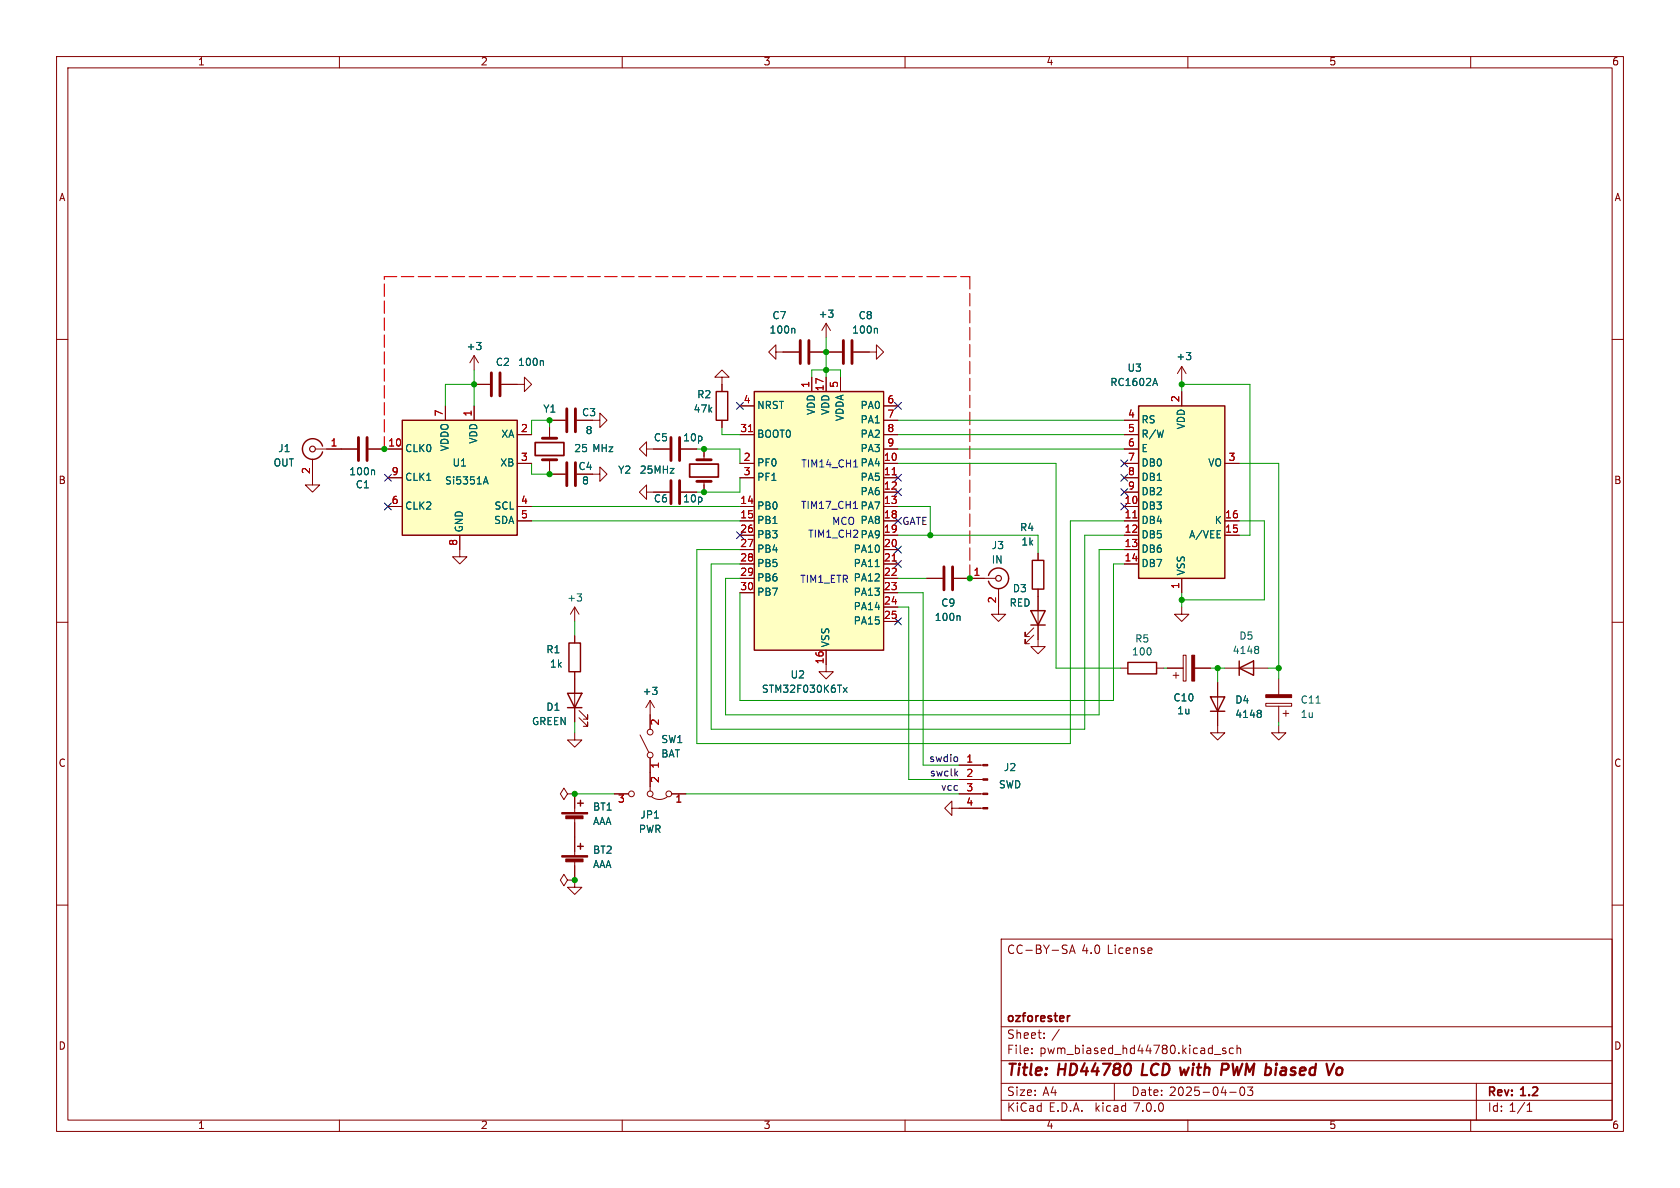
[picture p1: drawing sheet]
<svg xmlns="http://www.w3.org/2000/svg" width="297mm" height="210mm" viewBox="0 0 297 210" stroke-linecap="round" stroke-linejoin="round" font-family="sans-serif">
<g fill="none" stroke="#840000" stroke-width=".18">
<path d="M10 10h277v190h-277zM12 12h273v186h-273zM60 10v2M110 10v2M160 10v2M210 10v2M260 10v2M10 60h2M146 57.2v2.5M146 57.2l-.7 1.2M146 57.2l.8 1.2M285 60h2"/>
<path d="M55.8 79.4h7.3M65.2 79.4h2.7M68.6 79.4h2.5M78.7 71.8v2.5M83.8 62.9v2.5M83.8 71.8v2.5M83.8 67.9h2.8M83.8 62.9l-.7 1.2M83.8 62.9l.8 1.2M88.6 67.9h4.1v1.3l1.3-1.3-1.3-1.2v1.2M91.4 76.8h2.6M97.2 74.3h2.7"/>
<path d="M97.2 75.6v1.9M102 74.3h4v1.3l1.3-1.3-1.3-1.3v1.3M114.3 79.4v-1.3l-1.3 1.3 1.3 1.2v-1.2h4.1M120.4 79.4h2.8M124.5 79.4v1.9M127.6 66.7h1.3l-1.3-1.3-1.2 1.3h1.2v2.5M127.6 74.3v1.3M130.8 76.8h2.5M130.8 71.8h2.5M137.2 62.2v-1.2l-1.3 1.2 1.3 1.3v-1.3h4M143.3 62.2h5.5M143.5 66.7v2.5"/>
<path d="M146 66.7v2.5M148.6 66.7v2.5M150.9 62.2h4v-1.2l1.3 1.2-1.3 1.3v-1.3M156.2 76.8h2.5M156.2 71.8h2.5M156.2 74.3h2.5M156.2 79.4h2.5M198.8 76.8h2.5M198.8 74.3h2.5M198.8 79.4h2.5M208.9 64.8v2.5M208.9 69.2v2.6"/>
<path d="M208.9 64.8l-.7 1.2M208.9 64.8l.8 1.2M55.2 81.2v4.5h1.3l-1.3 1.3-1.2-1.3h1.2M68.6 84.5h2.5M68.6 89.5h2.5M81.3 94.6v3.8h-1.3l1.3 1.3 1.2-1.3h-1.2M91.4 81.9h2.6M91.4 89.5h2.6M91.4 92.1h2.6M97.2 83.8h2.7M97.2 81.3v1.9M104.8 83.8h1.2v1.3l1.3-1.3-1.3-1.2v1.2"/>
<path d="M114.3 87v1.3l-1.3-1.3 1.3-1.3v1.3h4.1M120.4 87h2.8M124.5 85.1v1.9M130.8 81.9h2.5M130.8 84.5h2.5M130.8 89.5h2.5M130.8 92.1h2.5M130.8 94.6h2.5M130.8 97.2h2.5M130.8 99.7h2.5M156.2 81.9h2.5M156.2 84.5h2.5"/>
<path d="M156.2 87h2.5M156.2 89.5h2.5M156.2 92.1h2.5M156.2 94.6h2.5M156.2 97.2h2.5M156.2 99.7h2.5M183.5 97.8v1.3M198.8 81.9h2.5M198.8 84.5h2.5M198.8 87h2.5M198.8 89.5h2.5M198.8 92.1h2.5"/>
<path d="M198.8 94.6h2.5M198.8 97.2h2.5M198.8 99.7h2.5M216.5 81.9h2.6M216.5 92.1h2.6M216.5 94.6h2.6M10 110h2M101.6 107.3v2.6M101.6 112.4v1.3M101.6 118.7v8.9M101.6 107.3l-.8 1.3M101.6 107.3l.8 1.3"/>
<path d="M130.8 102.2h2.5M130.8 104.8h2.5M146 114.9v3.8h1.3l-1.3 1.3-1.2-1.3h1.2M156.2 102.2h2.5M156.2 104.8h2.5M156.2 107.3h2.5M156.2 109.9h2.5M163.8 102.2h2.8M168.7 102.2h7.3M176.5 104v4.6h1.3l-1.3 1.3-1.2-1.3h1.2M182.8 112.3l-1.6 1.5v-.8v.8h.8M182.8 111l-1.6 1.5v-.7v.7h.8"/>
<path d="M183.5 104.1v10.2h1.3l-1.3 1.3-1.3-1.3h1.3M198.1 118.1h1.3M204.5 118.1h1.2M206.4 118.1h2.8M207.4 119.4h1M207.9 118.9v1M208.9 107.3v1.3h1.3l-1.3 1.3-1.3-1.3h1.3M208.9 102.2v2.6M209.2 115.8h.5v4.6h-.5zM211.2 118.1h2.8M216.5 118.1h7.7M285 110h2"/>
<path d="M101.6 129.5v1.3h1.3l-1.3 1.3-1.3-1.3h1.3M102.4 126.9l1.5 1.5v-.8v.8h-.8M102.4 125.6l1.5 1.5v-.7v.7h-.8M113.2 129.9l1.5 3.1M114.9 123.8v5.1M114.9 134v5.8M114.9 123.8l-.7 1.3M114.9 123.8l.8 1.3M169.5 137.8h4.3M169.5 135.3h4.3M215.3 120.7v8.8h1.2l-1.2 1.3-1.3-1.3h1.3M223.8 124.3h4.5v.5h-4.5z"/>
<path d="M226.1 128.3v1.2h1.2l-1.2 1.3-1.3-1.3h1.3M226.1 120v2.8M226.1 124.8v2.8M226.8 126.1h1M227.3 125.6v1M10 160h2M100.3 140.3l-.6-1-.6 1 .6 1.1 .6-1.1h1.3M100.3 155.6l-.6-1-.6 1 .6 1 .6-1h1.3M101.6 140.3h.1M101.6 155.6h.1M101.6 155.6v1.2h1.3l-1.3 1.3-1.3-1.3h1.3M101.6 140.3v3.3"/>
<path d="M101.6 144.7v6.6M101.6 152.3v3.3M108.6 140.3h2.5M115.2 140.8a2.26 2.26 0 0 0 2.8 0M118.7 140.3h2.6M168.3 142.9v-1.3l-1.3 1.3 1.3 1.2v-1.2h5.5M169.5 140.3h4.3M285 160h2M177 166h108v32h-108zM189.1 168.6l.5-1.5 .5 1.5M189.2 168.1h.7M203.6 167.6l.1 .3-.8 .2"/>
<path d="M60 198v2M110 198v2M160 198v2M177 194.5h108M177 191.5h108M177 187.5h108M177 181.5h108M182.4 186.1v.2M182.4 185.3v.2M184.6 183.4v.2M184.6 182.6v.2M197 191.5v3"/>
<path d="M210 198v2M214.7 186.4h1.1M216.7 185.3h-.4l-.2 .2 .1 .2 .5 .1v.4h-.6M217.4 193.1h1.1M218 185.3h-.4l-.3 .2v.5l.2 .2h.5M218.7 185.4l.2-.1h.4v1M218.7 184.8v1.5M219.4 192.2h.1a.81 .81 0 0 1 .6 .6 .81 .81 0 0 1-.3 .8l-.1 .1a.81 .81 0 0 1-.6-.7 .81 .81 0 0 1 .3-.8zM220.5 192.2h1l-.5 .5 .4 .2v.6l-.2 .2h-.4l-.3-.2M260 198v2M261 191.5v6.5M270 196.5h.8"/>
<path d="M270 195.4l.4-.4v1.5"/>
<circle cx="114.9" cy="129.4" r=".51"/>
<circle cx="114.9" cy="133.5" r=".51"/>
<circle cx="111.6" cy="140.3" r=".51"/>
<circle cx="114.9" cy="140.3" r=".51"/>
<circle cx="118.2" cy="140.3" r=".51"/>
</g>
<path d="M216.1 188l1 .1M217.1 188.9l-.4 .2h-.7M236.4 188.9a.52 .52 0 0 1 .5-.2 .52 .52 0 0 1 .4 .4v.6a.55 .55 0 0 1-.6 .4 .55 .55 0 0 1-.5-.4z" fill="none" stroke="#840000" stroke-width=".4"/>
<path d="M94.6 78.2h5.1v2.3h-5.1zM121.9 82h5.1v2.3h-5.1zM189.1 179.6l-.3 .1" fill="none" stroke="#840000" stroke-width=".3"/>
<g fill="none" stroke="#840000" stroke-width=".25">
<path d="M57 78.9a1.81 1.81 0 0 0-2.8-1 1.81 1.81 0 0 0 0 3 1.81 1.81 0 0 0 2.8-1M71.1 74.3h20.3v20.3h-20.3zM126.6 69.2h2.1v5.1h-2.1zM133.3 69.2h22.9v45.7h-22.9zM201.3 71.8h15.2v30.4h-15.2zM182.5 99.1h2v5h-2zM100.6 113.7h2v5h-2zM174.8 101.7a1.81 1.81 0 0 1 2.7-.9 1.81 1.81 0 0 1 0 2.9 1.81 1.81 0 0 1-2.7-1M182.2 108h2.6l-1.3 2.5zM182.2 110.5h2.6M199.4 117.1h5.1v2h-5.1zM219.1 118.1l2.5-1.3v2.6z"/>
<path d="M219.1 116.8v2.6M100.3 122.6h2.6l-1.3 2.5zM100.3 125.1h2.6M214 123.2h2.5l-1.2 2.5zM214 125.7h2.5M102.1 149.6h1M102.1 142h1M102.6 141.5v1M102.6 149.1v1"/>
</g>
<g fill="#ffffc2" stroke="#ffffc2" stroke-width=".18">
<path d="M133.3 69.2h22.9v45.7h-22.9z"/>
<path d="M201.3 71.8h15.2v30.4h-15.2z"/>
<path d="M71.1 74.3h20.3v20.3h-20.3z"/>
</g>
<path d="M132.3 76.3h.7M157.7 83.9h.7M157.7 99.2h.7M200.3 91.5h.7" fill="none" stroke="#a90000" stroke-width=".18"/>
<g fill="none" stroke="#006464" stroke-width=".18">
<path d="M140.3 58l.2 .2v.7M146.5 54.8h.8l-.5 .5M147.2 55.4v.6M154.9 58l.2 .2v.7M84.2 60.5h.8l-.4 .5M85 61.1v.6M95.9 63.8l.2 .1v.7M203.9 67.8h.6M204.2 66.9l.4 1.3M209.7 62.3h.8l-.4 .5M210.4 62.9v.6M66 83.1l.2 .2v.6"/>
<path d="M85.6 85.2h.6M85.9 84.3l.4 1.3M215.2 95.1h.6M215.2 93.8h.6M102 105h.8l-.4 .5M102.8 105.6v.5M154.7 100.2h.8M169.5 108.8l.2 .2v.7M222.3 114.3l.2 .2-.2 .3 .2 .2v.3l-.2 .2M115.4 121.5h.7l-.4 .5M116.1 122.1v.5M149.1 121.5l.6 .9"/>
<path d="M149.7 121.5l-.6 .9M222.7 125.6l.3 .2-.3 .3 .3 .2v.3l-.3 .2"/>
</g>
<g fill="none" stroke="#840000" stroke-width=".51">
<path d="M63.4 77.3v4.1M64.9 77.3v4.1M86.9 65.9v4.1M88.4 65.9v4.1M95.9 77.5h2.5M100.2 72.3v4M101.7 72.3v4M118.6 77.3v4.1M120.1 77.3v4.1M141.5 60.2v4.1M143 60.2v4.1M149.1 60.2v4.1"/>
<path d="M150.6 60.2v4.1M95.9 81.3h2.5M100.2 81.8v4.1M101.7 81.8v4.1M118.6 85v4M120.1 85v4M123.2 85.1h2.5M123.2 81.3h2.5M166.9 100.2v4.1M168.4 100.2v4.1"/>
</g>
<g fill="#840000" stroke="#840000" stroke-width=".18">
<path d="M173.8 142.7h.8v.3h-.8z"/>
<path d="M173.8 140.2h.8v.3h-.8z"/>
<path d="M173.8 137.7h.8v.2h-.8z"/>
<path d="M173.8 135.1h.8v.3h-.8z"/>
<path d="M223.8 122.8h4.5v.5h-4.5z"/>
<path d="M210.7 115.8h.5v4.6h-.5z"/>
<path d="M99.3 151.3h4.6v.2h-4.6z"/>
<path d="M100 151.8h3.1v.5h-3.1z"/>
<path d="M99.3 143.6h4.6v.3h-4.6z"/>
<path d="M100 144.2h3.1v.5h-3.1z"/>
</g>
<g fill="none" stroke="#840000" stroke-width=".2">
<circle cx="55.2" cy="79.4" r=".51"/>
<circle cx="176.5" cy="102.2" r=".51"/>
</g>
<path d="M168.9 136.7l.4 .5M169.2 133.8l.1 .2-.1 .6M169.3 136.3l-.5 .5" fill="none" stroke="#0f0f0f" stroke-width=".18"/>
<g fill="none" stroke="#009600" stroke-width=".18">
<path d="M146 59.7v7M67.9 79.4h.7M83.8 67.9h-5.1v3.9M83.8 65.4v6.4M97.2 75.6v-1.3h-3.2v2.5M123.2 79.4h7.6v2.5M127.6 75.6v1.2h3.2M143.5 66.7v-1.3h5.1v1.3M158.7 79.4h40.1M158.7 74.3h40.1M158.7 76.8h40.1M208.9 67.9h12.1v26.7h-1.9"/>
<path d="M208.9 67.3v1.9M94 81.9v1.9h3.2v-.6M94 89.5h36.8M94 92.1h36.8M130.8 84.5v2.5h-7.6M158.7 89.5h5.8v5.1M158.7 94.6h24.8v3.2M158.7 81.9h28v36.2h11.4M198.8 92.1h-9.6v39.3h-66v-34.2h7.6M198.8 97.2h-4.5v29.2h-66v-24.2h2.5M198.8 94.6h-7v34.3h-66.1v-29.2h5.1M198.8 99.7h-2v24.1h-66v-19"/>
<path d="M219.1 92.1h4.4v13.9h-14.6M219.1 81.9h7v38.1M101.6 109.9v2.5M158.7 102.2h5.1M158.7 104.8h4.5v30.5h6.3M158.7 107.3h2v30.5h8.8M205.7 118.1h.7M208.9 104.8v2.5M214 118.1h2.5M215.3 118.1v2.6M224.2 118.1h1.9M101.6 127.6v1.9"/>
<path d="M226.1 127.6v.7M101.6 140.3h7M121.3 140.3h48.2"/>
</g>
<path d="M67.9 48.9h103.5M171.4 48.9v53.3M67.9 79.4v-30.5" fill="none" stroke="#f00" stroke-width=".2" stroke-dasharray="2.2 .8"/>
<g fill="none" stroke="#000084" stroke-width=".18">
<path d="M130.2 71.1l1.2 1.3M131.4 71.1l-1.2 1.3M158.1 71.1l1.3 1.3M159.4 71.1l-1.3 1.3M68 83.8l1.2 1.3M68 88.9l1.2 1.2M69.2 83.8l-1.2 1.3M69.2 88.9l-1.2 1.2M130.2 94l1.2 1.2M131.4 94l-1.2 1.2M158.1 86.4l1.3 1.2M158.1 83.8l1.3 1.3"/>
<path d="M158.1 99.1l1.3 1.2M158.1 91.5l1.3 1.2M158.1 96.5l1.3 1.3M159.4 86.4l-1.3 1.2M159.4 83.8l-1.3 1.3M159.4 99.1l-1.3 1.2M159.4 91.5l-1.3 1.2M159.4 96.5l-1.3 1.3M198.1 83.8l1.3 1.3M198.1 81.3l1.3 1.2M198.1 88.9l1.3 1.2M198.1 86.4l1.3 1.2"/>
<path d="M199.4 83.8l-1.3 1.3M199.4 81.3l-1.3 1.2M199.4 88.9l-1.3 1.2M199.4 86.4l-1.3 1.2M158.1 109.2l1.3 1.3M159.4 109.2l-1.3 1.3"/>
</g>
<g fill="#009600" stroke="#009600" stroke-width=".18">
<circle cx="67.9" cy="79.4" r=".46"/>
<circle cx="97.2" cy="83.8" r=".46"/>
<circle cx="146" cy="65.4" r=".46"/>
<circle cx="97.2" cy="74.3" r=".46"/>
<circle cx="83.8" cy="67.9" r=".46"/>
<circle cx="208.9" cy="106" r=".46"/>
<circle cx="215.3" cy="118.1" r=".46"/>
<circle cx="208.9" cy="67.9" r=".46"/>
<circle cx="226.1" cy="118.1" r=".46"/>
<circle cx="171.4" cy="102.2" r=".46"/>
<circle cx="124.5" cy="79.4" r=".46"/>
<circle cx="124.5" cy="87" r=".46"/>
<circle cx="101.6" cy="155.6" r=".46"/>
<circle cx="101.6" cy="140.3" r=".46"/>
<circle cx="146" cy="62.2" r=".46"/>
<circle cx="164.5" cy="94.6" r=".46"/>
</g>
<g font-size="2.8" fill="#840000">
<text x="178" y="190.8">Title:</text>
<text x="187.1" y="190.8">HD44780</text>
<text x="202.6" y="190.8">LCD with</text>
<text x="217.8" y="190.8">PWM biased</text>
</g>
<g font-size="2.1" fill="#840000">
<text x="178" y="168.9">CC-BY-SA</text>
<text x="191.2" y="168.9">4.0</text>
<text x="195.7" y="168.9">License</text>
<text x="178" y="183.9">Sheet:</text>
<text x="178" y="181.1">ozforester</text>
<text x="185.9" y="183.9">/</text>
<text x="178" y="186.6">File:</text>
<text x="183.8" y="186.6">pwm_biased_hd44780.kicad_sch</text>
<text x="178" y="196.8">KiCad</text>
<text x="178" y="194">Size:</text>
<text x="184.3" y="194">A4</text>
<text x="185.4" y="196.8">E.D.A.</text>
<text x="193.7" y="196.8">kicad</text>
<text x="200" y="194">Date:</text>
<text x="200.6" y="196.8">7.0.0</text>
<text x="206.7" y="194">2025-04-03</text>
<text x="263" y="194.2">Rev:</text>
<text x="263" y="196.8">Id: 1/1</text>
<text x="269" y="194.2">1.2</text>
</g>
<g font-size="1.8" fill="#840000">
<text x="35" y="11.8">1</text>
<text x="85" y="11.8">2</text>
<text x="135" y="11.8">3</text>
<text x="185" y="11.8">4</text>
<text x="235" y="11.8">5</text>
<text x="285" y="11.8">6</text>
<text x="10.4" y="35.8">A</text>
<text x="285.4" y="35.8">A</text>
<text x="102.2" y="83.4">C4</text>
<text x="10.3" y="85.8">B</text>
<text x="285.3" y="85.8">B</text>
<text x="10.3" y="135.8">C</text>
<text x="285.3" y="135.8">C</text>
<text x="10.3" y="185.8">D</text>
<text x="285.3" y="185.8">D</text>
<text x="35" y="199.8">1</text>
<text x="85" y="199.8">2</text>
<text x="135" y="199.8">3</text>
<text x="185" y="199.8">4</text>
<text x="235" y="199.8">5</text>
<text x="285" y="199.8">6</text>
</g>
<g font-size="1.8" fill="#006464">
<text x="136" y="59.2">100n</text>
<text x="136.5" y="56.7">C7</text>
<text x="144.7" y="56.5">+3</text>
<text x="150.6" y="59.2">100n</text>
<text x="151.7" y="56.7">C8</text>
<text x="82.4" y="62.2">+3</text>
<text x="87.6" y="65">C2</text>
<text x="91.5" y="65">100n</text>
<text x="199.3" y="66">U3</text>
<text x="207.9" y="63.9">+3</text>
<text x="123.2" y="70.7">R2</text>
<text x="196.2" y="68.5">RC1602A</text>
<text x="88.5" y="77.7">XA</text>
<text x="96" y="73.2">Y1</text>
<text x="102.8" y="73.9">C3</text>
<text x="103.5" y="77">8</text>
<text x="122.6" y="73.2">47k</text>
<text x="133.9" y="77.7">BOOT0</text>
<text x="133.9" y="72.6">NRST</text>
<text x="144.3" y="73.5" transform="rotate(-90 144.3 73.5)">VDD</text>
<text x="146.9" y="73.5" transform="rotate(-90 146.9 73.5)">VDD</text>
<text x="149.4" y="74.6" transform="rotate(-90 149.4 74.6)">VDDA</text>
<text x="152" y="72.6">PA0</text>
<text x="152" y="75.1">PA1</text>
<text x="152" y="77.7">PA2</text>
<text x="201.8" y="75.1">RS</text>
<text x="201.8" y="77.7">R/W</text>
<text x="209.7" y="76" transform="rotate(-90 209.7 76)">VDD</text>
<text x="48.3" y="82.7">OUT</text>
<text x="49.1" y="80.2">J1</text>
<text x="71.6" y="80.2">CLK0</text>
<text x="79.6" y="79.9" transform="rotate(-90 79.6 79.9)">VDDO</text>
<text x="79.9" y="82.7">U1</text>
<text x="84.6" y="78.6" transform="rotate(-90 84.6 78.6)">VDD</text>
<text x="88.3" y="82.7">XB</text>
<text x="101.5" y="80.2">25</text>
<text x="104.8" y="80.2">MHz</text>
<text x="115.5" y="78.3">C5</text>
<text x="120.7" y="78.3">10p</text>
<text x="133.9" y="82.7">PF0</text>
<text x="152" y="80.2">PA3</text>
<text x="152" y="82.7">PA4</text>
<text x="201.8" y="80.2">E</text>
<text x="201.8" y="82.7">DB0</text>
<text x="213.5" y="82.7">VO</text>
<text x="61.7" y="84.3">100n</text>
<text x="62.8" y="86.6">C1</text>
<text x="71.6" y="85.3">CLK1</text>
<text x="78.6" y="85.9">Si5351A</text>
<text x="102.8" y="85.9">8</text>
<text x="109.2" y="84">Y2</text>
<text x="113" y="84">25MHz</text>
<text x="115.5" y="89.1">C6</text>
<text x="120.7" y="89.1">10p</text>
<text x="133.9" y="85.3">PF1</text>
<text x="152" y="85.3">PA5</text>
<text x="152" y="87.8">PA6</text>
<text x="201.8" y="85.3">DB1</text>
<text x="201.8" y="87.8">DB2</text>
<text x="71.6" y="90.4">CLK2</text>
<text x="82.1" y="94.1" transform="rotate(-90 82.1 94.1)">GND</text>
<text x="87.2" y="92.9">SDA</text>
<text x="87.3" y="90.4">SCL</text>
<text x="133.9" y="90.4">PB0</text>
<text x="133.9" y="92.9">PB1</text>
<text x="133.9" y="95.4">PB3</text>
<text x="152" y="90.4">PA7</text>
<text x="152" y="92.9">PA8</text>
<text x="152" y="95.4">PA9</text>
<text x="180.3" y="94.2">R4</text>
<text x="201.8" y="90.4">DB3</text>
<text x="201.8" y="92.9">DB4</text>
<text x="201.8" y="95.4">DB5</text>
<text x="210.1" y="95.4">A/VEE</text>
<text x="214.6" y="92.9">K</text>
<text x="133.9" y="98">PB4</text>
<text x="133.9" y="100.5">PB5</text>
<text x="150.8" y="98">PA10</text>
<text x="150.8" y="100.5">PA11</text>
<text x="175.3" y="97.3">J3</text>
<text x="175.3" y="99.9">IN</text>
<text x="180.5" y="96.7">1k</text>
<text x="201.8" y="98">DB6</text>
<text x="201.8" y="100.5">DB7</text>
<text x="209.7" y="101.7" transform="rotate(-90 209.7 101.7)">VSS</text>
<text x="100.2" y="106.6">+3</text>
<text x="133.9" y="103.1">PB6</text>
<text x="133.9" y="105.6">PB7</text>
<text x="150.8" y="105.6">PA13</text>
<text x="150.8" y="103.1">PA12</text>
<text x="166.3" y="107.5">C9</text>
<text x="178.4" y="107.5">RED</text>
<text x="179" y="105">D3</text>
<text x="150.8" y="108.1">PA14</text>
<text x="150.8" y="110.7">PA15</text>
<text x="165.2" y="110">100n</text>
<text x="200.6" y="113.9">R5</text>
<text x="219" y="113.3">D5</text>
<text x="96.5" y="115.8">R1</text>
<text x="97.2" y="118.3">1k</text>
<text x="146.9" y="114.4" transform="rotate(-90 146.9 114.4)">VSS</text>
<text x="200.1" y="116.1">100</text>
<text x="217.9" y="115.9">4148</text>
<text x="96.5" y="125.9">D1</text>
<text x="113.5" y="123.1">+3</text>
<text x="134.6" y="122.7">STM32F030K6Tx</text>
<text x="139.7" y="120.2">U2</text>
<text x="207.4" y="124.3">C10</text>
<text x="218.3" y="124.7">D4</text>
<text x="229.9" y="124.7">C11</text>
<text x="94" y="128.5">GREEN</text>
<text x="116.8" y="131.6">SW1</text>
<text x="208.1" y="126.6">1u</text>
<text x="218.3" y="127.2">4148</text>
<text x="229.9" y="127.2">1u</text>
<text x="116.8" y="134.2">BAT</text>
<text x="177.4" y="136.6">J2</text>
<text x="104.8" y="143.6">BT1</text>
<text x="176.5" y="139.6">SWD</text>
<text x="104.8" y="146.1">AAA</text>
<text x="112.9" y="147.5">PWR</text>
<text x="113.1" y="145">JP1</text>
<text x="104.8" y="151.2">BT2</text>
<text x="104.8" y="153.7">AAA</text>
</g>
<g font-size="1.8" fill="#a90000">
<text x="131.4" y="71.5">4</text>
<text x="143.3" y="68.6" transform="rotate(-90 143.3 68.6)">1</text>
<text x="145.8" y="69.2" transform="rotate(-90 145.8 69.2)">17</text>
<text x="148.3" y="68.6" transform="rotate(-90 148.3 68.6)">5</text>
<text x="156.8" y="71.5">6</text>
<text x="208.7" y="71.2" transform="rotate(-90 208.7 71.2)">2</text>
<text x="78.5" y="73.7" transform="rotate(-90 78.5 73.7)">7</text>
<text x="83.6" y="73.7" transform="rotate(-90 83.6 73.7)">1</text>
<text x="92" y="76.6">2</text>
<text x="130.8" y="76.6">31</text>
<text x="156.8" y="74">7</text>
<text x="156.8" y="76.6">8</text>
<text x="199.4" y="74">4</text>
<text x="199.4" y="76.6">5</text>
<text x="55" y="83.9" transform="rotate(-90 55 83.9)">2</text>
<text x="58.4" y="79.1">1</text>
<text x="68.6" y="79.1">10</text>
<text x="92" y="81.7">3</text>
<text x="131.4" y="81.7">2</text>
<text x="156.2" y="81.7">10</text>
<text x="156.8" y="79.1">9</text>
<text x="199.4" y="79.1">6</text>
<text x="199.4" y="81.7">7</text>
<text x="217.1" y="81.7">3</text>
<text x="69.2" y="89.3">6</text>
<text x="69.2" y="84.2">9</text>
<text x="92" y="89.3">4</text>
<text x="130.8" y="89.3">14</text>
<text x="131.4" y="84.2">3</text>
<text x="156.2" y="84.2">11</text>
<text x="156.2" y="86.7">12</text>
<text x="156.2" y="89.3">13</text>
<text x="198.8" y="89.3">10</text>
<text x="199.4" y="84.2">8</text>
<text x="199.4" y="86.7">9</text>
<text x="92" y="91.8">5</text>
<text x="130.8" y="91.8">15</text>
<text x="130.8" y="94.4">26</text>
<text x="156.2" y="91.8">18</text>
<text x="156.2" y="94.4">19</text>
<text x="198.8" y="91.8">11</text>
<text x="198.8" y="94.4">12</text>
<text x="216.5" y="94.4">15</text>
<text x="216.5" y="91.8">16</text>
<text x="81" y="96.6" transform="rotate(-90 81 96.6)">8</text>
<text x="130.8" y="96.9">27</text>
<text x="130.8" y="99.4">28</text>
<text x="130.8" y="102">29</text>
<text x="156.2" y="96.9">20</text>
<text x="156.2" y="99.4">21</text>
<text x="156.2" y="102">22</text>
<text x="172.1" y="102">1</text>
<text x="198.8" y="96.9">13</text>
<text x="198.8" y="99.4">14</text>
<text x="130.8" y="104.5">30</text>
<text x="156.2" y="104.5">23</text>
<text x="156.2" y="107.1">24</text>
<text x="176.3" y="106.7" transform="rotate(-90 176.3 106.7)">2</text>
<text x="208.7" y="104.2" transform="rotate(-90 208.7 104.2)">1</text>
<text x="156.2" y="109.6">25</text>
<text x="145.8" y="117.5" transform="rotate(-90 145.8 117.5)">16</text>
<text x="116.8" y="128.3" transform="rotate(-90 116.8 128.3)">2</text>
<text x="116.8" y="135.9" transform="rotate(-90 116.8 135.9)">1</text>
<text x="170.8" y="135">1</text>
<text x="170.8" y="137.5">2</text>
<text x="109.2" y="142.2">3</text>
<text x="116.8" y="138.5" transform="rotate(-90 116.8 138.5)">2</text>
<text x="119.3" y="142.2">1</text>
<text x="170.8" y="140.1">3</text>
<text x="170.8" y="142.6">4</text>
</g>
<g font-size="1.8" fill="#0000c2">
<text x="141.7" y="82.8">TIM14_CH1 PA4</text>
<text x="141.6" y="90.2">TIM17_CH1 PA7</text>
<text x="142.9" y="95.3">TIM1_CH2 PA9</text>
<text x="147.1" y="93">MCO PA8</text>
<text x="141.5" y="103.2">TIM1_ETR PA12</text>
</g>
<g font-size="1.8" fill="#0f0f0f">
<text x="159.6" y="93">GATE</text>
<text x="164.2" y="134.9">swdio</text>
<text x="164.3" y="137.4">swclk</text>
<text x="166.4" y="140">vcc</text>
</g>
</svg>
